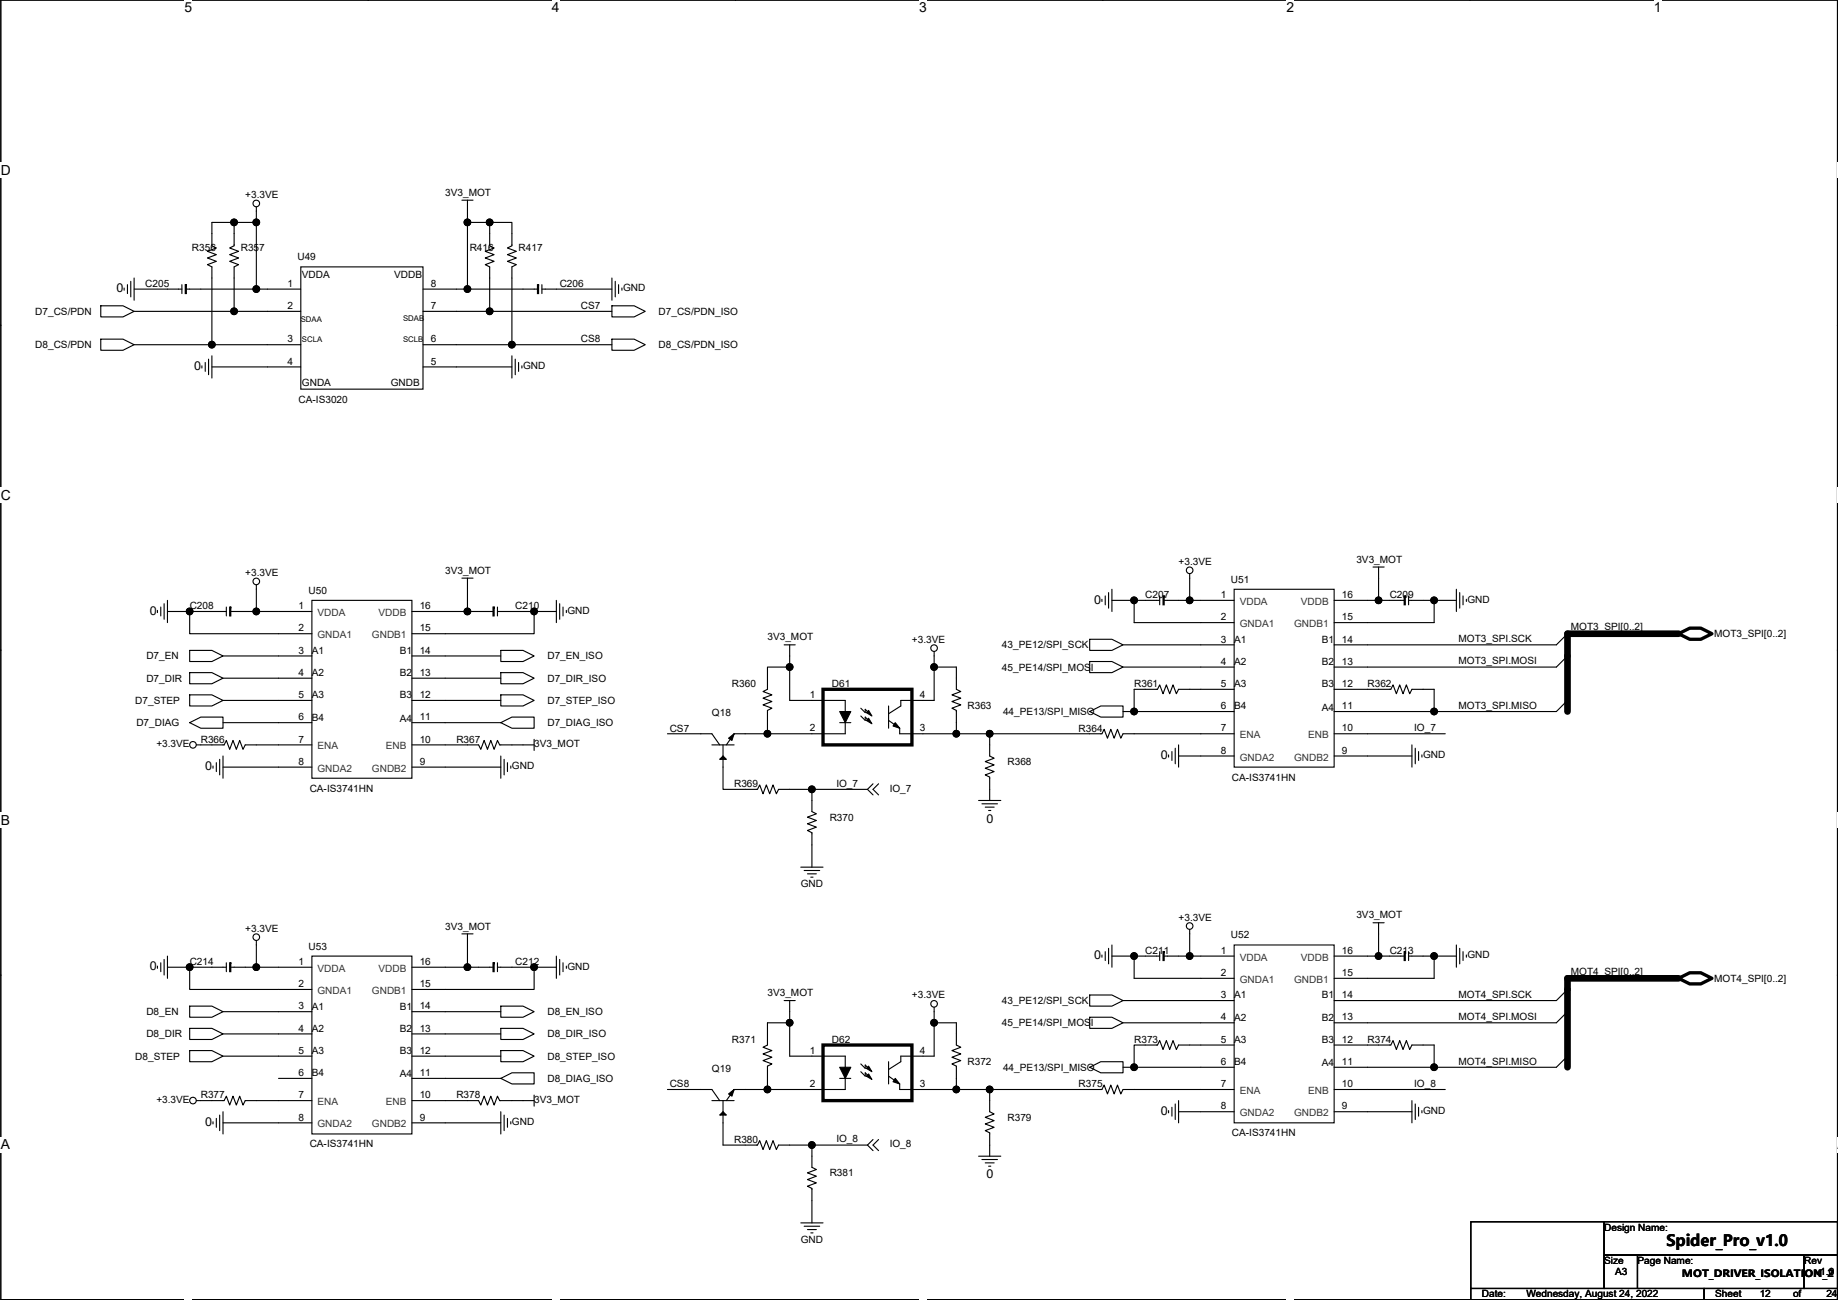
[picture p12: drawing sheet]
<svg xmlns="http://www.w3.org/2000/svg" width="420mm" height="297mm" viewBox="0 0 420 297" stroke-linecap="round" stroke-linejoin="round" font-family="sans-serif">
<path d="M.2 0h419.8v296.9h-419.8z" fill="none" stroke="#000" stroke-width=".25"/>
<g fill="#fff">
<path d="M42.2 0h1.7v3.5h-1.7z"/>
<path d="M42.2 296.9l1.7 .1z"/>
</g>
<path d="M84.1 0h.1M84.1 296.9h.1" fill="none" stroke="#000" stroke-width=".25"/>
<g fill="#fff">
<path d="M126.1 0h1.8v3.5h-1.8z"/>
<path d="M126.1 296.9l1.8 .1z"/>
</g>
<path d="M168.1 0h.1M168.1 296.9h.1" fill="none" stroke="#000" stroke-width=".25"/>
<g fill="#fff">
<path d="M210.1 0h1.7v3.5h-1.7z"/>
<path d="M210.1 296.9l1.7 .1z"/>
</g>
<path d="M252.1 0h.1M252.1 296.9h.1" fill="none" stroke="#000" stroke-width=".25"/>
<g fill="#fff">
<path d="M294.1 0h1.7v3.5h-1.7z"/>
<path d="M294.1 296.9l1.7 .1z"/>
</g>
<path d="M336.1 0h.1M336.1 296.9h.1" fill="none" stroke="#000" stroke-width=".25"/>
<g fill="#fff">
<path d="M378 0h1.8v3.5h-1.8z"/>
<path d="M378 296.9l1.8 .1z"/>
<path d="M.2 37.1h2.3v3.5h-2.3z"/>
<path d="M420 37.1h.2v3.5h-.2z"/>
<path d="M.2 111.4h2.3v3.5h-2.3z"/>
<path d="M420 111.4h.2v3.5h-.2z"/>
</g>
<path d="M.2 74.3h.1M420 74.3h.1" fill="none" stroke="#000" stroke-width=".25"/>
<g fill="#fff">
<path d="M.2 185.6h2.1v3.5h-2.1z"/>
<path d="M420 185.6h.2v3.5h-.2z"/>
</g>
<path d="M.2 148.5h.1M420 148.5h.1" fill="none" stroke="#000" stroke-width=".25"/>
<g fill="#fff">
<path d="M.2 259.8h2.1v3.5h-2.1z"/>
<path d="M420 259.8h.2v3.5h-.2z"/>
</g>
<g fill="none" stroke="#000" stroke-width=".25">
<path d="M53.5 50.8h5.1M53.5 50.8v5.4l-1 .5 2 .7-2 .8 2 .7-2 .8 2 .8-1 .5v10.1M53.5 50.8h-5.1v5.4l1.1 .5-2.1 .7 2.1 .8-2.1 .7 2.1 .8-2.1 .8 1 .5v17.8M58.6 50.8v15.3M58.6 47.3v3.5M105.6 45.7h2.5M106.9 45.7v5.1M106.9 50.8h5M106.9 50.8v15.3M111.9 50.8v5.4l1.1 .5-2.1 .7 2.1 .8-2.1 .7 2.1 .8-2.1 .8 1 .5v10.1M111.9 50.8h5.1v5.4l-1 .5 2 .7-2 .8 2 .7-2 .8 2 .8-1 .5v17.8M23 69.9h5.1l2.6 1.2-2.6 1.3h-5.1z"/>
<path d="M23 77.5h5.1l2.6 1.3-2.6 1.2h-5.1zM28.4 65.8v.5M29.1 65v2.1M29.9 64.3v3.5M30.7 71.1h22.8M30.7 63.5v5.1M30.7 78.8h17.7M41.6 66.1h-10.9M41.6 65v2.1M42.6 66.1h16M48.4 78.8h20.4M53.5 71.1h15.3"/>
<path d="M58.6 66.1h10.2M68.8 61h27.9v27.9h-27.9zM96.7 78.8h20.3M96.7 71.1h15.2M96.7 66.1h10.2M106.9 66.1h16M111.9 71.1h28M117 78.8h22.9M123.9 65v2.1M139.9 69.9h5.1l2.5 1.2-2.5 1.3h-5.1zM139.9 77.5h5.1l2.5 1.3-2.5 1.2h-5.1zM139.9 63.5v5.1"/>
<path d="M139.9 66.1h-16M140.6 64.3v3.5M141.4 65v2.1M142.2 65.8v.5M46.2 83.6v.5M46.9 82.8v2.1M47.7 82.1v3.5M48.4 81.3v5.1M48.4 83.8h20.4M96.7 83.8h20.3M117 81.3v5.1M117.8 82.1v3.5"/>
<path d="M118.5 82.8v2.1M119.3 83.6v.5M36 139.5v.5M36.8 138.7v2M37.5 137.9v3.6M38.3 139.7h5.1M38.3 137.2v5.1M43.4 139.7v5.1h27.9M51.7 139.7h-8.3M51.7 138.7v2M52.8 139.7h5.8M58.6 139.7h12.7"/>
<path d="M58.6 133.6v6.1M71.3 137.2h22.9v40.6h-22.9zM94.2 139.7h12.7M105.6 132.1h2.5M106.9 132.1v7.6M106.9 139.7h5.8M113.7 139.7h8.4M113.7 138.7v2M122.1 139.7v5.1h-27.9M122.1 139.7h5.1M127.2 137.2v5.1M127.9 137.9v3.6"/>
<path d="M128.7 138.7v2M129.5 139.5v.5M251.9 136.9v.5M252.7 136.2v2M253.4 135.4v3.6M254.2 134.6v5.1M254.2 137.2h5.1M259.3 137.2v5.1h22.8M265.1 137.2h-5.8M265.1 136.2v2M266.1 137.2h5.9M272 137.2h10.1"/>
<path d="M272 131.1v6.1M282.1 134.6h22.9v40.7h-22.9zM305 137.2h10.1M313.9 129.6h2.5M315.1 129.6v7.6M315.1 137.2h5.9M322 137.2h5.8M322 136.2v2M327.8 137.2v5.1h-22.8M327.8 137.2h5.1M332.9 134.6v5.1M333.7 135.4v3.6"/>
<path d="M334.4 136.2v2M335.2 136.9v.5M43.4 148.6h5l2.6 1.3-2.6 1.3h-5zM43.4 153.7h5l2.6 1.3-2.6 1.2h-5zM43.4 158.8h5l2.6 1.2-2.6 1.3h-5zM51 149.9h20.3M51 155h20.3M94.2 149.9h20.3M94.2 155h20.3M114.5 148.6h5.1l2.5 1.3-2.5 1.3h-5.1zM114.5 153.7h5.1l2.5 1.3-2.5 1.2h-5.1zM114.5 158.8h5.1l2.5 1.2-2.5 1.3h-5.1z"/>
<path d="M179.2 147.3h2.6M180.5 147.3v5.1M180.5 152.4v7.6h12.7v2.6M180.5 152.4h-5.1v5.1l-1 .5 2.1 .8-2.1 .7 2.1 .8-2.1 .8 2.1 .7-1.1 .5v5.4M213.5 148.9v3.5M213.5 152.4v7.6h-7.6v1.3l-2.8 1.8M213.5 152.4h5.1v5.1l1 .5-2 .8 2 .7-2 .8 2 .8-2 .7 1 .5v5.4M249.1 146.1h5.1l2.5 1.2-2.5 1.3h-5.1zM249.1 151.2h5.1l2.5 1.2-2.5 1.3h-5.1zM256.7 147.3h25.4M256.7 152.4h25.4M282.1 157.5h-12.7l-.5 1-.8-2-.7 2-.8-2-.7 2-.8-2-.5 1h-5.3v5.1"/>
<path d="M305 157.5h12.9l.5-1 .8 2 .8-2 .7 2 .8-2 .8 2 .5-1h5v5.1M358.3 144.8l-2.5 2.5h-50.8M358.3 149.9l-2.5 2.5h-50.8M43.4 165.1l2.5-1.2h5.1v2.5h-5.1zM44.9 170.2h6.3l.5-1 .8 2 .8-2 .7 2 .8-2 .8 2 .5-1h15.2M48.7 175v.5M49.5 174.3v2M50.2 173.5v3.6M51 160h20.3M51 175.3h20.3M51 165.1h20.3M51 172.7v5.1"/>
<path d="M94.2 170.2h15.2l.5 1 .8-2 .7 2 .8-2 .8 2 .7-2 .5 1h7.9M94.2 160h20.3M94.2 175.3h20.3M94.2 165.1h20.3M114.5 165.1l2.5-1.2h5.1v2.5h-5.1zM114.5 172.7v5.1M115.2 173.5v3.6M116 174.3v2M116.8 175v.5M122.1 168.9v2.6M152.6 167.7h10.1l1.8 2.5M162.7 170.2h5.1"/>
<path d="M165.3 170.2v10.2h7.9l.5-1.1 .7 2.1 .8-2.1 .7 2.1 .8-2.1 .8 2.1 .5-1h7.6M175.4 167.7h-7.6l-1.8 2.5M191.9 165.1h2.6M193.2 165.1v2.6h-17.8M196.8 163.6l1 1v-.7l1 1M196.8 161.8l1 1v-.7l1 1M199.6 179.1l-1.3 1.3M200.8 179.1l-1.2 1.3 1.2 1.2M203.1 164.6l2.6 1.8v1.3h12.9M203.1 161.3v5.1M218.6 167.7h7.6M226.2 167.7v5l1.1 .5-2.1 .8 2.1 .8-2.1 .7 2.1 .8-2.1 .8 1 .5v5.3"/>
<path d="M226.2 167.7h25.7l.5-1.1 .8 2.1 .7-2.1 .8 2.1 .7-2.1 .8 2.1 .5-1h25.4M249.1 162.6l2.5-1.3h5.1v2.6h-5.1zM256.7 162.6h2.6M259.3 162.6h22.8M267.1 172.5v.5M267.9 171.7v2.1M268.7 171v3.5M269.4 170.2v5.1M269.4 172.7h12.7M305 167.7h25.4M305 172.7h17.8M305 162.6h22.8"/>
<path d="M322.8 170.2v5.1M323.5 171v3.5M324.3 171.7v2.1M325 172.5v.5M358.3 160l-2.5 2.6h-28M183.1 198.1h5M183.8 198.9h3.6M184.6 199.7h2M185.6 180.4v5l1 .5-2 .8 2 .8-2 .7 2 .8-2 .8 1 .5v7.8M185.6 180.4h12.7M198.3 180.4l1.3 1.2M223.7 182.9h5.1"/>
<path d="M224.5 183.7h3.5M225.2 184.4h2.1M226 185.2h.5M36.8 220v2M37.5 219.2v3.6M38.3 218.5v5M51.7 220v2M58.6 214.9v6.1M71.3 218.5h22.9v40.6h-22.9zM105.6 213.4h2.5M106.9 213.4v7.6M113.7 220v2"/>
<path d="M127.2 218.5v5M127.9 219.2v3.6M128.7 220v2M185.3 200.4h.6M251.9 218.2v.5M252.7 217.4v2.1M253.4 216.7v3.5M254.2 218.5h5.1M254.2 215.9v5.1M259.3 218.5v5h22.8M259.3 218.5h5.8M265.1 217.4v2.1"/>
<path d="M266.1 218.5h5.9M272 218.5h10.1M272 212.4v6.1M282.1 215.9h22.9v40.7h-22.9zM305 218.5h10.1M313.9 210.8h2.5M315.1 210.8v7.7M315.1 218.5h5.9M322 218.5h5.8M322 217.4v2.1M327.8 218.5v5h-22.8M327.8 218.5h5.1"/>
<path d="M332.9 215.9v5.1M333.7 216.7v3.5M334.4 217.4v2.1M335.2 218.2v.5M.2 222.7h.1M36 220.7v.6M38.3 221h5.1M43.4 229.9h5l2.6 1.3-2.6 1.2h-5zM43.4 235h5l2.6 1.2-2.6 1.3h-5zM43.4 221v5.1h27.9M43.4 221h8.3M51 231.2h20.3"/>
<path d="M52.8 221h5.8M58.6 221h12.7M71.3 236.2h-20.3M94.2 231.2h20.3M94.2 236.2h20.3M94.2 221h12.7M106.9 221h5.8M113.7 221h8.4M114.5 229.9h5.1l2.5 1.3-2.5 1.2h-5.1zM114.5 235h5.1l2.5 1.2-2.5 1.3h-5.1zM122.1 221v5.1h-27.9M122.1 221h5.1"/>
<path d="M129.5 220.7v.6M179.2 228.6h2.6M180.5 228.6v5.1M180.5 233.7v7.6h12.7v2.6M180.5 233.7h-5.1v5.1l-1 .5 2.1 .8-2.1 .7 2.1 .8-2.1 .7 2.1 .8-1.1 .5v5.3M213.5 230.1v3.6M213.5 233.7v7.6h-7.6v1.3l-2.8 1.8M213.5 233.7h5.1v5.1l1 .5-2 .8 2 .7-2 .8 2 .7-2 .8 1 .5v5.3M249.1 227.4h5.1l2.5 1.2-2.5 1.3h-5.1zM249.1 232.4h5.1l2.5 1.3-2.5 1.3h-5.1zM256.7 228.6h25.4M256.7 233.7h25.4"/>
<path d="M282.1 238.8h-12.7l-.5 1-.8-2-.7 2-.8-2-.7 2-.8-2-.5 1h-5.3v5.1h22.8M305 238.8h12.9l.5-1 .8 2 .8-2 .7 2 .8-2 .8 2 .5-1h5v5.1M358.3 226.1l-2.5 2.5h-50.8M358.3 231.2l-2.5 2.5h-50.8M420 222.7h.1M43.4 240.1h5l2.6 1.2-2.6 1.3h-5zM44.9 251.5h6.3l.5-1 .8 2 .8-2 .7 2 .8-2 .8 2 .5-1h15.2M48.7 256.3v.5M49.5 255.5v2.1M50.2 254.8v3.5M51 254v5.1M63.7 246.4h7.6"/>
<path d="M71.3 241.3h-20.3M71.3 256.6h-20.3M94.2 251.5h15.2l.5 1 .8-2 .7 2 .8-2 .8 2 .7-2 .5 1h7.9M94.2 241.3h20.3M94.2 256.6h20.3M94.2 246.4h20.3M114.5 240.1h5.1l2.5 1.2-2.5 1.3h-5.1zM114.5 246.4l2.5-1.3h5.1v2.6h-5.1zM114.5 254v5.1M115.2 254.8v3.5M116 255.5v2.1M116.8 256.3v.5"/>
<path d="M122.1 250.2v2.6M152.6 248.9h10.1l1.8 2.6M162.7 251.5h5.1M165.3 251.5v10.1h7.9l.5-1 .7 2.1 .8-2.1 .7 2.1 .8-2.1 .8 2.1 .5-1.1h7.6M191.9 246.4h2.6M193.2 246.4v2.5h-25.4l-1.8 2.6M196.8 244.9l1 1v-.8l1 1M196.8 243.1l1 1v-.7l1 1M203.1 245.9l2.6 1.8v1.2h12.9M203.1 242.6v5.1M218.6 248.9h7.6M226.2 248.9h25.7l.5-1 .8 2.1 .7-2.1 .8 2.1 .7-2.1 .8 2.1 .5-1.1h25.4"/>
<path d="M226.2 248.9v5.1l1.1 .5-2.1 .8 2.1 .8-2.1 .7 2.1 .8-2.1 .7 1 .5v5.4M249.1 243.9l2.5-1.3h5.1v2.5h-5.1zM256.7 243.9h2.6M267.1 253.8v.5M267.9 253v2M268.7 252.2v3.6M269.4 251.5v5.1M269.4 254h12.7M305 248.9h25.4M305 254h17.8M305 243.9h22.8M322.8 251.5v5.1"/>
<path d="M323.5 252.2v3.6M324.3 253v2M325 253.8v.5M358.3 241.3l-2.5 2.6h-28M183.1 279.4h5M185.6 261.6v5.1l1 .5-2 .8 2 .8-2 .7 2 .8-2 .7 1 .5v7.9M185.6 261.6h12.7M198.3 261.6l1.3 1.3M199.6 260.4l-1.3 1.2M200.8 260.4l-1.2 1.2 1.2 1.3M223.7 264.2h5.1M224.5 264.9h3.5"/>
<path d="M225.2 265.7h2.1M226 266.5h.5M336.2 279.2h30.5v15.2h-30.5zM366.7 279.2h53.3v7.6h-53.3zM183.8 280.2h3.6M184.6 280.9h2M185.3 281.7h.6M336.2 294.4h53.4v2.5h-53.4zM366.7 286.8h7.6v7.6h-7.6zM374.3 286.8h38.1v7.6h-38.1zM389.6 294.4h30.4v2.5h-30.4zM412.4 286.8h7.6v7.6h-7.6z"/>
<circle cx="58.6" cy="46.5" r=".76"/>
<circle cx="58.6" cy="132.8" r=".76"/>
<circle cx="271.9" cy="130.3" r=".76"/>
<circle cx="213.5" cy="148.1" r=".76"/>
<circle cx="44.1" cy="170.2" r=".76"/>
<circle cx="58.6" cy="214.1" r=".76"/>
<circle cx="271.9" cy="211.6" r=".76"/>
<circle cx="213.5" cy="229.4" r=".76"/>
<circle cx="44.1" cy="251.5" r=".76"/>
</g>
<path d="M188.1 157.5h20.4v12.7h-20.4zM383.7 144.8l2.6-1.3h2.5l2.5 1.3-2.5 1.3h-2.5zM188.1 238.8h20.4v12.7h-20.4zM383.7 223.5l2.6-1.2h2.5l2.5 1.2-2.5 1.3h-2.5z" fill="none" stroke="#000" stroke-width=".76"/>
<g fill="#000" stroke="#000" stroke-width=".25">
<path d="M164.5 173.5l.8-.8 .7 .8zM164.5 254.8l.8-.8 .7 .8z"/>
<path d="M42.3 65v2.1h.3v-2.1z" fill-rule="evenodd"/>
<path d="M122.9 65v2.1h.2v-2.1z" fill-rule="evenodd"/>
<path d="M265.9 136.2v2h.2v-2z" fill-rule="evenodd"/>
<path d="M321 136.2v2h.2v-2z" fill-rule="evenodd"/>
<path d="M52.5 138.7v2h.3v-2z" fill-rule="evenodd"/>
<path d="M112.7 138.7v2h.3v-2z" fill-rule="evenodd"/>
<path d="M166.5 168.7l1.3-1-.5 1.5z" fill-rule="evenodd"/>
<path d="M191.9 162.6h2.6l-1.3 2.5z" fill-rule="evenodd"/>
<path d="M198 164.6l.6-.5 .7 1.3z" fill-rule="evenodd"/>
<path d="M198 162.8l.6-.5 .7 1.3z" fill-rule="evenodd"/>
<path d="M204.6 165.1l1.1 1.3-1.6-.5z" fill-rule="evenodd"/>
<path d="M265.9 217.4v2.1h.2v-2.1z" fill-rule="evenodd"/>
<path d="M321 217.4v2.1h.2v-2.1z" fill-rule="evenodd"/>
<path d="M52.5 220v2h.3v-2z" fill-rule="evenodd"/>
<path d="M112.7 220v2h.3v-2z" fill-rule="evenodd"/>
<path d="M166.5 250l1.3-1.1-.5 1.6z" fill-rule="evenodd"/>
<path d="M191.9 243.9h2.6l-1.3 2.5z" fill-rule="evenodd"/>
<path d="M198 245.9l.6-.5 .7 1.3z" fill-rule="evenodd"/>
<path d="M198 244.1l.6-.5 .7 1.3z" fill-rule="evenodd"/>
<path d="M204.6 246.4l1.1 1.3-1.6-.5z" fill-rule="evenodd"/>
<circle cx="53.5" cy="50.8" r=".76"/>
<circle cx="58.6" cy="50.8" r=".76"/>
<circle cx="106.8" cy="50.8" r=".76"/>
<circle cx="111.9" cy="50.8" r=".76"/>
<circle cx="48.4" cy="78.7" r=".76"/>
<circle cx="53.5" cy="71.1" r=".76"/>
<circle cx="58.6" cy="66" r=".76"/>
<circle cx="106.8" cy="66" r=".76"/>
<circle cx="111.9" cy="71.1" r=".76"/>
<circle cx="117" cy="78.7" r=".76"/>
<circle cx="43.3" cy="139.7" r=".76"/>
<circle cx="58.6" cy="139.7" r=".76"/>
<circle cx="106.8" cy="139.7" r=".76"/>
<circle cx="122.1" cy="139.7" r=".76"/>
<circle cx="259.2" cy="137.2" r=".76"/>
<circle cx="271.9" cy="137.2" r=".76"/>
<circle cx="315.1" cy="137.2" r=".76"/>
<circle cx="327.8" cy="137.2" r=".76"/>
<circle cx="180.5" cy="152.4" r=".76"/>
<circle cx="213.5" cy="152.4" r=".76"/>
<circle cx="175.4" cy="167.6" r=".76"/>
<circle cx="218.6" cy="167.6" r=".76"/>
<circle cx="226.2" cy="167.6" r=".76"/>
<circle cx="259.2" cy="162.6" r=".76"/>
<circle cx="327.8" cy="162.6" r=".76"/>
<circle cx="185.6" cy="180.3" r=".76"/>
<circle cx="259.2" cy="218.4" r=".76"/>
<circle cx="271.9" cy="218.4" r=".76"/>
<circle cx="315.1" cy="218.4" r=".76"/>
<circle cx="327.8" cy="218.4" r=".76"/>
<circle cx="43.3" cy="221" r=".76"/>
<circle cx="58.6" cy="221" r=".76"/>
<circle cx="106.8" cy="221" r=".76"/>
<circle cx="122.1" cy="221" r=".76"/>
<circle cx="180.5" cy="233.7" r=".76"/>
<circle cx="213.5" cy="233.7" r=".76"/>
<circle cx="175.4" cy="248.9" r=".76"/>
<circle cx="218.6" cy="248.9" r=".76"/>
<circle cx="226.2" cy="248.9" r=".76"/>
<circle cx="259.2" cy="243.8" r=".76"/>
<circle cx="327.8" cy="243.8" r=".76"/>
<circle cx="185.6" cy="261.6" r=".76"/>
</g>
<path d="M383.7 144.8h-25.4v17.8M383.7 223.5h-25.4v20.4" fill="none" stroke="#000" stroke-width="1.5"/>
<text font-size="3.6" x="380.9" y="284.7">Spider_Pro_v1.0</text>
<g font-size="3.2">
<text x="42.2" y="2.8">5</text>
<text x="126.1" y="2.8">4</text>
<text x="210.1" y="2.8">3</text>
<text x="294.1" y="2.8">2</text>
<text x="378" y="2.8">1</text>
<text x=".2" y="39.9">D</text>
<text x=".2" y="114.2">C</text>
<text x=".2" y="188.4">B</text>
<text x=".2" y="262.6">A</text>
<text x="420" y="262.6">A</text>
</g>
<g font-size="2.8">
<text x="26.6" y="66.8">0</text>
<text x="44.4" y="84.6">0</text>
<text x="250.1" y="137.9">0</text>
<text x="34.2" y="140.4">0</text>
<text x="265.4" y="173.5">0</text>
<text x="46.9" y="176">0</text>
<text x="225.5" y="187.9">0</text>
<text x="34.2" y="221.7">0</text>
<text x="250.1" y="219.2">0</text>
<text x="46.9" y="257.3">0</text>
<text x="265.4" y="254.7">0</text>
<text x="225.5" y="269.2">0</text>
</g>
<g font-size="2.3">
<text x="56.1" y="45.3">+3.3VE</text>
<text x="101.8" y="44.7">3V3_MOT</text>
<text x="43.9" y="57.4">R356</text>
<text x="55" y="57.4">R357</text>
<text x="68" y="59.5">U49</text>
<text x="107.4" y="57.4">R416</text>
<text x="118.5" y="57.4">R417</text>
<text x="33.2" y="65.6">C205</text>
<text x="65.7" y="65.5">1</text>
<text x="69" y="63.5">VDDA</text>
<text x="90.1" y="63.5">VDDB</text>
<text x="98.5" y="65.5">8</text>
<text x="127.9" y="65.6">C206</text>
<text x="8.1" y="71.9">D7_CS/PDN</text>
<text x="65.7" y="70.6">2</text>
<text x="98.5" y="70.6">7</text>
<text x="132.8" y="70.6">CS7</text>
<text x="142.4" y="66.6">GND</text>
<text x="150.5" y="71.9">D7_CS/PDN_ISO</text>
<text x="8.1" y="79.5">D8_CS/PDN</text>
<text x="65.7" y="78.2">3</text>
<text x="65.7" y="83.3">4</text>
<text x="98.5" y="83.3">5</text>
<text x="98.5" y="78.2">6</text>
<text x="132.8" y="78.3">CS8</text>
<text x="150.5" y="79.5">D8_CS/PDN_ISO</text>
<text x="69" y="88.2">GNDA</text>
<text x="89.3" y="88.2">GNDB</text>
<text x="119.6" y="84.4">GND</text>
<text x="68.3" y="92">CA-IS3020</text>
<text x="56.1" y="131.6">+3.3VE</text>
<text x="101.8" y="131.1">3V3_MOT</text>
<text x="269.4" y="129.1">+3.3VE</text>
<text x="310.1" y="128.6">3V3_MOT</text>
<text x="70.5" y="135.7">U50</text>
<text x="261.8" y="136.7">C207</text>
<text x="279.1" y="136.7">1</text>
<text x="281.4" y="133.1">U51</text>
<text x="306.8" y="136.7">16</text>
<text x="317.7" y="136.7">C209</text>
<text x="335.5" y="137.7">GND</text>
<text x="43.4" y="139.2">C208</text>
<text x="68.3" y="139.2">1</text>
<text x="95.9" y="139.2">16</text>
<text x="117.8" y="139.2">C210</text>
<text x="129.7" y="140.3">GND</text>
<text x="279.1" y="141.7">2</text>
<text x="306.8" y="141.7">15</text>
<text x="359.1" y="143.9">MOT3_SPI[0..2]</text>
<text x="68.3" y="149.4">3</text>
<text x="68.3" y="144.3">2</text>
<text x="71.3" y="149.4">A1</text>
<text x="91.4" y="149.4">B1</text>
<text x="95.9" y="149.4">14</text>
<text x="95.9" y="144.3">15</text>
<text x="175.4" y="146.3">3V3_MOT</text>
<text x="208.5" y="146.9">+3.3VE</text>
<text x="229" y="148.1">43_PE12/SPI_SCK</text>
<text x="279.1" y="146.8">3</text>
<text x="282.1" y="146.9">A1</text>
<text x="302.2" y="146.9">B1</text>
<text x="306.8" y="146.8">14</text>
<text x="333.4" y="146.7">MOT3_SPI.SCK</text>
<text x="391.8" y="145.6">MOT3_SPI[0..2]</text>
<text x="33.5" y="150.7">D7_EN</text>
<text x="33.5" y="155.7">D7_DIR</text>
<text x="68.3" y="154.4">4</text>
<text x="71.3" y="154.5">A2</text>
<text x="91.4" y="154.5">B2</text>
<text x="95.9" y="154.4">13</text>
<text x="125.1" y="150.7">D7_EN_ISO</text>
<text x="125.1" y="155.7">D7_DIR_ISO</text>
<text x="229" y="153.2">45_PE14/SPI_MOSI</text>
<text x="279.1" y="151.9">4</text>
<text x="282.1" y="151.9">A2</text>
<text x="302.2" y="151.9">B2</text>
<text x="306.8" y="151.9">13</text>
<text x="333.4" y="151.8">MOT3_SPI.MOSI</text>
<text x="30.9" y="160.8">D7_STEP</text>
<text x="68.3" y="159.5">5</text>
<text x="71.3" y="159.6">A3</text>
<text x="91.4" y="159.6">B3</text>
<text x="95.9" y="159.5">12</text>
<text x="125.1" y="160.8">D7_STEP_ISO</text>
<text x="167.3" y="157">R360</text>
<text x="185.1" y="159.5">1</text>
<text x="190.2" y="157">D61</text>
<text x="210.2" y="159.5">4</text>
<text x="259.3" y="157">R361</text>
<text x="279.1" y="157">5</text>
<text x="282.1" y="157">A3</text>
<text x="302.2" y="157">B3</text>
<text x="306.8" y="157">12</text>
<text x="312.6" y="157">R362</text>
<text x="333.4" y="162">MOT3_SPI.MISO</text>
<text x="31.2" y="165.9">D7_DIAG</text>
<text x="68.3" y="164.6">6</text>
<text x="71.3" y="164.6">B4</text>
<text x="91.4" y="164.9">A4</text>
<text x="95.9" y="164.6">11</text>
<text x="125.1" y="165.9">D7_DIAG_ISO</text>
<text x="153.1" y="167.2">CS7</text>
<text x="162.7" y="163.6">Q18</text>
<text x="185.1" y="167.1">2</text>
<text x="210.2" y="167.1">3</text>
<text x="221.2" y="162.1">R363</text>
<text x="229.3" y="163.4">44_PE13/SPI_MISO</text>
<text x="246.6" y="167.2">R364</text>
<text x="279.1" y="162.1">6</text>
<text x="279.1" y="167.1">7</text>
<text x="282.1" y="162.1">B4</text>
<text x="302.2" y="162.3">A4</text>
<text x="306.8" y="162.1">11</text>
<text x="306.8" y="167.1">10</text>
<text x="323.3" y="167">IO_7</text>
<text x="35.7" y="170.7">+3.3VE</text>
<text x="45.9" y="169.7">R366</text>
<text x="68.3" y="169.7">7</text>
<text x="95.9" y="169.7">10</text>
<text x="104.3" y="169.7">R367</text>
<text x="122.1" y="170.7">3V3_MOT</text>
<text x="279.1" y="172.2">8</text>
<text x="306.8" y="172.2">9</text>
<text x="325.3" y="173.3">GND</text>
<text x="68.3" y="174.8">8</text>
<text x="95.9" y="174.8">9</text>
<text x="117" y="175.8">GND</text>
<text x="167.8" y="179.9">R369</text>
<text x="191.2" y="179.7">IO_7</text>
<text x="230.3" y="174.8">R368</text>
<text x="281.6" y="178.4">CA-IS3741HN</text>
<text x="70.8" y="180.9">CA-IS3741HN</text>
<text x="203.4" y="180.9">IO_7</text>
<text x="189.7" y="187.5">R370</text>
<text x="183.1" y="202.7">GND</text>
<text x="310.1" y="209.8">3V3_MOT</text>
<text x="56.1" y="212.9">+3.3VE</text>
<text x="101.8" y="212.4">3V3_MOT</text>
<text x="269.4" y="210.4">+3.3VE</text>
<text x="281.4" y="214.4">U52</text>
<text x="43.4" y="220.5">C214</text>
<text x="68.3" y="220.5">1</text>
<text x="70.5" y="217">U53</text>
<text x="95.9" y="220.5">16</text>
<text x="117.8" y="220.5">C212</text>
<text x="129.7" y="221.5">GND</text>
<text x="261.8" y="218">C211</text>
<text x="279.1" y="217.9">1</text>
<text x="306.8" y="217.9">16</text>
<text x="317.7" y="218">C213</text>
<text x="335.5" y="219">GND</text>
<text x="68.3" y="225.6">2</text>
<text x="95.9" y="225.6">15</text>
<text x="175.4" y="227.6">3V3_MOT</text>
<text x="279.1" y="223">2</text>
<text x="306.8" y="223">15</text>
<text x="359.1" y="222.7">MOT4_SPI[0..2]</text>
<text x="391.8" y="224.3">MOT4_SPI[0..2]</text>
<text x="33.5" y="231.9">D8_EN</text>
<text x="68.3" y="230.6">3</text>
<text x="71.3" y="230.7">A1</text>
<text x="91.4" y="230.7">B1</text>
<text x="95.9" y="230.6">14</text>
<text x="125.1" y="231.9">D8_EN_ISO</text>
<text x="208.5" y="228.1">+3.3VE</text>
<text x="229" y="229.4">43_PE12/SPI_SCK</text>
<text x="279.1" y="228.1">3</text>
<text x="279.1" y="233.2">4</text>
<text x="282.1" y="228.1">A1</text>
<text x="282.1" y="233.2">A2</text>
<text x="302.2" y="228.1">B1</text>
<text x="302.2" y="233.2">B2</text>
<text x="306.8" y="228.1">14</text>
<text x="306.8" y="233.2">13</text>
<text x="333.4" y="228">MOT4_SPI.SCK</text>
<text x="333.4" y="233.1">MOT4_SPI.MOSI</text>
<text x="33.5" y="237">D8_DIR</text>
<text x="68.3" y="235.7">4</text>
<text x="71.3" y="235.8">A2</text>
<text x="91.4" y="235.8">B2</text>
<text x="95.9" y="235.7">13</text>
<text x="125.1" y="237">D8_DIR_ISO</text>
<text x="167.3" y="238.3">R371</text>
<text x="190.2" y="238.3">D62</text>
<text x="229" y="234.5">45_PE14/SPI_MOSI</text>
<text x="259.3" y="238.3">R373</text>
<text x="279.1" y="238.3">5</text>
<text x="282.1" y="238.3">A3</text>
<text x="302.2" y="238.3">B3</text>
<text x="306.8" y="238.3">12</text>
<text x="312.6" y="238.3">R374</text>
<text x="30.9" y="242.1">D8_STEP</text>
<text x="68.3" y="240.8">5</text>
<text x="68.3" y="245.9">6</text>
<text x="71.3" y="240.8">A3</text>
<text x="71.3" y="245.9">B4</text>
<text x="91.4" y="240.8">B3</text>
<text x="95.9" y="240.8">12</text>
<text x="95.9" y="245.9">11</text>
<text x="125.1" y="242.1">D8_STEP_ISO</text>
<text x="162.7" y="244.9">Q19</text>
<text x="185.1" y="240.8">1</text>
<text x="210.2" y="240.8">4</text>
<text x="221.2" y="243.4">R372</text>
<text x="229.3" y="244.6">44_PE13/SPI_MISO</text>
<text x="279.1" y="243.3">6</text>
<text x="282.1" y="243.4">B4</text>
<text x="302.2" y="243.6">A4</text>
<text x="306.8" y="243.3">11</text>
<text x="333.4" y="243.2">MOT4_SPI.MISO</text>
<text x="45.9" y="251">R377</text>
<text x="68.3" y="251">7</text>
<text x="91.4" y="246.2">A4</text>
<text x="95.9" y="251">10</text>
<text x="104.3" y="251">R378</text>
<text x="125.1" y="247.2">D8_DIAG_ISO</text>
<text x="153.1" y="248.4">CS8</text>
<text x="185.1" y="248.4">2</text>
<text x="210.2" y="248.4">3</text>
<text x="246.6" y="248.5">R375</text>
<text x="279.1" y="248.4">7</text>
<text x="306.8" y="248.4">10</text>
<text x="323.3" y="248.3">IO_8</text>
<text x="35.7" y="252">+3.3VE</text>
<text x="68.3" y="256">8</text>
<text x="95.9" y="256">9</text>
<text x="117" y="257.1">GND</text>
<text x="122.1" y="252">3V3_MOT</text>
<text x="230.3" y="256.1">R379</text>
<text x="279.1" y="253.5">8</text>
<text x="306.8" y="253.5">9</text>
<text x="325.3" y="254.6">GND</text>
<text x="70.8" y="262.2">CA-IS3741HN</text>
<text x="167.8" y="261.2">R380</text>
<text x="191.2" y="261">IO_8</text>
<text x="203.4" y="262.2">IO_8</text>
<text x="281.6" y="259.6">CA-IS3741HN</text>
<text x="189.7" y="268.8">R381</text>
<text x="366.7" y="281.2">Design Name:</text>
<text x="183.1" y="284">GND</text>
<text x="366.7" y="288.8">Size</text>
<text x="369.2" y="291.4">A3</text>
<text x="374.3" y="288.8">Page Name:</text>
<text x="384.5" y="291.7">MOT_DRIVER_ISOLATION_2</text>
<text x="412.4" y="288.8">Rev</text>
<text x="415" y="291.4">v1.0</text>
<text x="338.8" y="296.5">Date:</text>
<text x="348.9" y="296.5">Wednesday, August 24, 2022</text>
<text x="392.1" y="296.5">Sheet</text>
<text x="402.3" y="296.5">12</text>
<text x="409.9" y="296.5">of</text>
<text x="417.5" y="296.5">24</text>
</g>
<g font-size="2.3" fill="#333">
<text x="72.6" y="140.8">VDDA</text>
<text x="86.5" y="140.8">VDDB</text>
<text x="283.4" y="143.3">GNDA1</text>
<text x="283.4" y="138.2">VDDA</text>
<text x="295.8" y="143.3">GNDB1</text>
<text x="297.4" y="138.2">VDDB</text>
<text x="72.6" y="145.8">GNDA1</text>
<text x="85" y="145.8">GNDB1</text>
<text x="72.6" y="171.2">ENA</text>
<text x="88.2" y="171.2">ENB</text>
<text x="283.4" y="168.7">ENA</text>
<text x="283.4" y="173.8">GNDA2</text>
<text x="295.8" y="173.8">GNDB2</text>
<text x="299" y="168.7">ENB</text>
<text x="72.6" y="176.3">GNDA2</text>
<text x="85" y="176.3">GNDB2</text>
<text x="283.4" y="219.5">VDDA</text>
<text x="297.4" y="219.5">VDDB</text>
<text x="72.6" y="227.1">GNDA1</text>
<text x="72.6" y="222">VDDA</text>
<text x="85" y="227.1">GNDB1</text>
<text x="86.5" y="222">VDDB</text>
<text x="283.4" y="224.6">GNDA1</text>
<text x="295.8" y="224.6">GNDB1</text>
<text x="283.4" y="250">ENA</text>
<text x="299" y="250">ENB</text>
<text x="72.6" y="252.5">ENA</text>
<text x="72.6" y="257.6">GNDA2</text>
<text x="85" y="257.6">GNDB2</text>
<text x="88.2" y="252.5">ENB</text>
<text x="283.4" y="255.1">GNDA2</text>
<text x="295.8" y="255.1">GNDB2</text>
</g>
<g font-size="1.8">
<text x="68.8" y="73.5">SDAA</text>
<text x="92.1" y="73.2">SDAB</text>
<text x="69" y="78.1">SCLA</text>
<text x="92.1" y="78.1">SCLB</text>
</g>
</svg>
